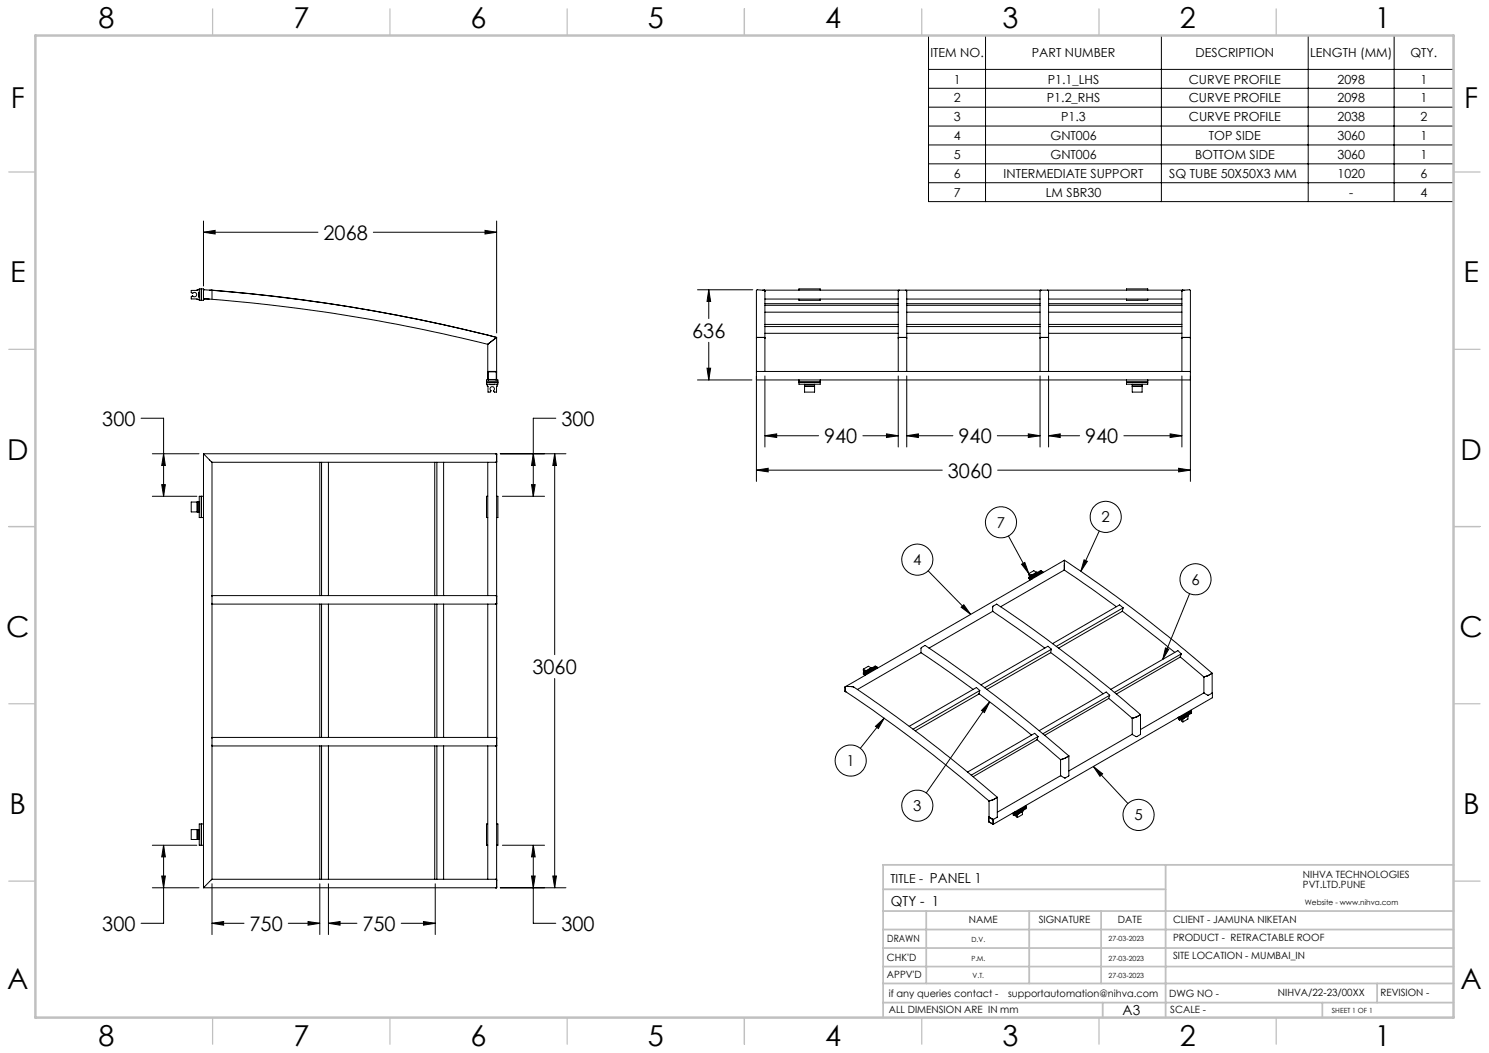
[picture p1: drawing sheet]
<svg xmlns="http://www.w3.org/2000/svg" width="420mm" height="297mm" viewBox="0 0 420 297" stroke-linecap="round" stroke-linejoin="round" font-family="sans-serif">
<g fill="none" stroke="#000" stroke-width=".28">
<path d="M261.9 10h148.1v46.9h-148.1zM261.9 19.6h148.1M278 10v46.9M327.6 10v46.9M369 10v46.9M393.2 10v46.9M261.9 24.9h148.1M261.9 30.2h148.1M261.9 35.6h148.1M261.9 40.9h148.1M261.9 46.2h148.1M261.9 51.5h148.1"/>
<path d="M57.4 65.5l3.3-.5v1zM57.4 62.3v18.4M57.4 65.5h32.3M105.3 65.5h34.8M136.8 65l3.3 .5-3.3 .5zM140.1 62.3v31.6M56.1 82.5h.1M56.1 82.5v1.2M56.1 83.7h.1M56.1 83.7l.1 .1M56.2 81.8l-2.3 .1v.6l.4 .2a.77 .77 0 0 1 1.1 .1 .67 .67 0 0 1-.3 .9 .67 .67 0 0 1-.8-.2l-.4 .2v.6l2.3 .1M56.2 81.5h1.2v3.2h-1.2z"/>
<path d="M56.2 82.4l-.1 .1M56.8 81.5v3.2M57.4 82.1v-.3a458.7 458.7 0 0 1 82.7 13.4M57.4 84.2l.1 .1h1.5M57.4 84l.1 .2a480.8 480.8 0 0 1 80.1 12.9M57.5 84.2h.1M59.1 81.8l.6 .1M59.8 81.9v-.1a474.5 474.5 0 0 1 80.3 13.4M137.6 97.1v7.7h.2M137.8 96.9l-.2 .2M139.8 95.4l-2 1.5M140.1 95.2v9.6h-.2"/>
<path d="M140.1 95.2l-.3 .2M196.7 81.7h15.6M199.9 81.7l.5 3.3h-1zM199.9 81.7v8.1M199.9 96.6v10.6M213.4 95.4v9.4M213.6 95.2l-.2 .2M213.6 95.2h1.9M215.1 81.8h118.9M215.5 95.2l.3 .2M215.5 81.8l.3 .4M215.8 82.2v13.2"/>
<path d="M215.8 82.2l-.3-.3-1.9-.2-.2 .2v13.5M215.8 95.4v9.4M215.8 84.3h37.6M215.8 92.1h37.6M215.8 91.5h37.6M215.8 94h37.6M215.8 86.1h37.6M215.8 85.7h37.6M215.8 88h37.6M225.4 81.8v-.3h6v.3M225.4 84.3v.4h6v-.4M253.4 95.4v9.4"/>
<path d="M253.6 95.2l-.2 .2M253.6 81.8a.65 .65 0 0 0-.2 1v12.6M253.6 95.2h1.9M255.5 95.2l.3 .2M255.5 81.8a.67 .67 0 0 1 .3 1v12.6M255.8 95.4v9.4M255.8 84.3h37.6M255.8 92.1h37.6M255.8 91.5h37.6M255.8 94h37.6M255.8 86.1h37.6M255.8 85.7h37.6"/>
<path d="M255.8 88h37.6M293.4 95.4v9.4M293.6 95.2l-.2 .2M293.6 81.8a.65 .65 0 0 0-.2 1v12.6M293.6 95.2h1.9M295.5 95.2l.3 .2M295.5 81.8a.63 .63 0 0 1 .3 1v12.6M295.8 95.4v9.4M295.8 84.3h37.6M295.8 92.1h37.6M295.8 91.5h37.6M295.8 94h37.6"/>
<path d="M295.8 86.1h37.6M295.8 85.7h37.6M295.8 88h37.6M317.7 81.8v-.3h6v.3M317.7 84.3v.4h6v-.4M333.4 82.2l.2-.3 2-.2 .2 .2v13.5M333.4 82.2v13.2M333.4 95.4v9.4M333.6 81.8l-.2 .4M333.6 95.2l-.2 .2M333.6 95.2h1.9M335.5 95.2l.3 .2"/>
<path d="M335.8 95.4v9.4M39.8 118h6.3v22M137.2 107.2h3.2v1.2h-3.2zM137.2 107.8h3.2M137.5 108.4l.2 2.2h.6l.2-.4a.64 .64 0 0 1-.1-.9 .64 .64 0 0 1 1 0 .64 .64 0 0 1-.2 1l.3 .3h.6l.1-2.2M137.7 104.9h2.2l.1 2.1h-2.3zM137.8 104.8l-.2 .1v2.1l.2 .2M137.8 104.8h2.1M138.1 108.4h.2M138.3 108.5h1.2M138.3 108.4v.1M139.5 108.4v.1"/>
<path d="M139.5 108.4h.1M139.9 104.8l.2 .1v2.1l-.2 .2M156.8 118h-6.4v22M196.7 107.2h15.4M199.4 103.9h1l-.5 3.3zM213.4 104.8h.1M213.4 104.8v31M213.4 107v.2h122.4v-.2M213.4 104.8h2.4M215.8 104.8h37.6M215.8 106v20.1M225.4 107.8h6"/>
<path d="M225.4 107.2v1.2h6v-1.2M226.9 108.4v2.2h2.9v-2.2M226.9 108.4h2.9M226.9 109h2.9M226.9 108.9h2.9M253.4 104.8h2.4M253.4 106v20.1M255.8 104.8h37.6M255.8 106v20.1M293.4 104.8h2.3M293.4 106v20.1M295.7 104.8h37.7"/>
<path d="M295.8 106v20.1M317.7 107.8h6M317.7 107.2v1.2h6v-1.2M319.4 108.4v2.2h2.8v-2.2M319.4 108.4h2.8M319.4 109h2.8M319.4 108.9h2.8M333.4 104.8h2.4M333.4 106v20.1M335.8 104.8v31M43 128h13.1M43 140h12.5"/>
<path d="M45.6 136.7h1l-.5 3.3zM46.1 128l.5 3.3h-1zM56.8 140v6M57.4 128l2.4 2.4M57.4 128h82.4M57.4 128v122.4M57.4 140h-1.2v6h1.2M59.8 130.4h80M59.8 130.4v37.6M90.2 130.4v37.6M90.7 130.4v37.6M92.6 130.4v37.6"/>
<path d="M122.6 130.4v37.6M123.2 130.4v37.6M125.1 130.4v37.6M137.6 140h-.4v6h.4M137.6 130.4v37.6M139.8 128h.1M139.8 130.4h.1M139.8 128l.3 .2zM139.9 128h.2v122.4h-.2M140.1 130.1l-.3 .3zM140.1 140h.3v6h-.3M141.1 128h18.5"/>
<path d="M141.7 140h11.9M149.9 136.7h1.1l-.6 3.3zM150.4 128l.6 3.3h-1.1zM156.5 128l.5 3.3h-1.1zM156.5 128v56.6M213.4 132.6l3.3-.5v1zM213.4 132.6h52.4M215.8 122.9l3.3-.5v1zM215.8 122.9h15.1M243.4 122.9h10M250 122.4l3.4 .5-3.4 .5zM255.8 122.9l3.2-.5v1z"/>
<path d="M255.8 122.9h13M281.3 122.9h12.1M281.4 132.6h54.4M290.1 122.4l3.3 .5-3.3 .5zM295.8 122.9l3.2-.5v1zM295.8 122.9h8.7M317 122.9h16.4M330.1 122.4l3.3 .5-3.3 .5zM332.5 132.1l3.3 .5-3.3 .5zM55.6 141.6v2.8M55.7 141.6v2.8M56.1 141.6v2.8"/>
<path d="M56.2 141.6h-2.3v2.8h2.3M284.4 151.2l5.8 10.6M288.1 159.1l1-.5 1.1 3.2zM300.2 158l12 8.3 9.9 7.3 9.8 7.8 10 8.5M300.2 158v1.5M300.2 159.5v.1M300.2 158l-61.6 35.6M300.2 159.5v1.2M305.8 157.9l.9 .4-1.8 2.8zM310.1 149.8l-5.2 11.3M59.8 168v2.4M59.8 168h80"/>
<path d="M59.8 170.4h80M59.8 170.4v37.6M90.2 170.4v37.6M90.7 170.4v37.6M92.6 170.4v37.6M122.6 170.4v37.6M123.2 170.4v37.6M125.1 170.4v37.6M137.6 170.4v37.6M139.8 168h.1M139.8 168l.3 .2zM139.8 170.4l.3-.3z"/>
<path d="M139.8 170.4h.1M261.8 161l12 12.3M271.1 171.3l.8-.7 1.9 2.7zM280 172.4l-18 10.4M280 172.4v-1.3l1.2-.7 7.1 4.9 14.8 10.9 9.8 7.9 8.8 7.5M280 172.4l14.7 10.4M290.2 162.8l.3 .2M290.2 161.8l.2 .6M290.2 162.8v.4l.3 .2M290.2 161.8l.8 .4M290.4 162.4l.4 .1M290.4 162.3v.1"/>
<path d="M290.5 162.7v1M290.5 162.7l.3 .1M290.8 162.5l-.6 .3M290.8 162.8l.3 .2M290.8 162.8v.7M291 162.2h.1M291 162.2l.2 .1M291.1 163v.3M292.3 161.4l-.7-.4-1.4 .8M292.6 161.5l-.1-.1-1.5 .8M293.8 161.1l-3 1.7M293.8 161.1l.3 .2"/>
<path d="M293.8 161.1l-.3-.2-3 1.8M294.1 161.3l-3 1.7M294.1 161.3v.2M300.2 160.8l-17.9 10.3M300.2 160.8l14.7 10.3M300.2 160.7v.1M316.5 172.4l14.9 11.6M316.8 171.4l-18.8 10.9M316.8 171.4l-1-.8-18.9 10.9M316.8 171.4l-.3 1-17.9 10.4M335.6 167.4l-7.6 18.6M156.5 191.4v59"/>
<path d="M238.4 194.9l15.2 10.7a415.1 415.1 0 0 1 25.4 20.3M238.4 193.7v.1M238.7 193.6l2 .1 9.7 6.7a427.1 427.1 0 0 1 30.9 24.5M238.7 193.6l-.3 .1v1.3l.2 .1M240.1 193.7l.7 .1M243.5 189.8l.3 .1M243.5 188.7l.2 .6M243.5 189.8v.3l.3 .2M243.5 188.7l.8 .5M243.7 189.3l.4 .1M243.8 189.3h-.1M243.8 189.6l.3 .2"/>
<path d="M243.8 189.6v1M244.1 189.4l-.6 .4M244.1 189.8l.3 .2M244.1 189.8v.6M244.4 189.1l-.1 .1M244.4 189.1l.1 .1M244.4 190v.2M245.7 188.3l-.8-.4-1.4 .8M246 188.4l-1.6 .7M247.2 188l-3.1 1.8M247.2 188l.3 .2M247.2 188l-.3-.1-3.1 1.7"/>
<path d="M247.5 188.2l-3.1 1.8M247.5 188.2v.3M259.8 184.1l-18 10.4M274.5 194.4l-14.7-10.3 .1-1.4 1.1-.6 17 12.1a403 403 0 0 1 23.5 19M276.2 195.7l14.8 11.6M276.4 194.8l-18.9 10.9M276.4 194.8l-1-.9-18.9 11M276.4 194.8l-.3 1-17.9 10.3M279.2 198l-17.9 25.7M279.2 198l-1.5 3-.8-.6zM296.4 184l14.8 11.7M296.6 183.1l-18.9 10.9"/>
<path d="M296.6 183.1l-.3 1-17.9 10.3M296.6 183.1l-1-.8-18.9 10.9M312.7 197l6.7 5.6M313 196.1l-18.9 10.9M313 196.1l-1-.9-18.9 10.9M313 196.1l-.3 .9-18 10.4M328.8 182.7l.9 .4-1.7 2.9zM332.9 185.3l-18 10.5M332.9 185.3l6.7 5.7M333.2 184.4l-18.8 10.9M333.2 184.4l-.3 .9M333.2 184.4l-1-.9-18.9 10.9"/>
<path d="M339.6 195.4l-17.9 10.4M339.6 191v4.4M339.6 190.9v.1M340.6 190.6l-1 .3M340.9 190.5l-.3 .1M341.8 189.9l-.9 .6M341.9 195.4v1.4l-61.8 35.7M341.9 189.9v5.6l-1.2 .6-1.1-.7M341.9 189.9h-.1M59.8 208v2.4M59.8 208h80M59.8 210.4h80"/>
<path d="M59.8 210.4v37.6M90.2 210.4v37.6M90.7 210.4v37.6M92.6 210.4v37.6M122.6 210.4v37.6M123.2 210.4v37.6M125.1 210.4v37.6M137.6 210.4v37.6M139.8 208h.1M139.8 210.4h.1M139.8 208l.3 .2zM140.1 210.1l-.3 .3z"/>
<path d="M246.9 204.9l2.5-2.3-1.6 2.9zM249.4 202.6l-6.7 8.5M292.5 208.7l-18 10.4M292.5 208.6l6.7 5.7M292.8 207.7l-18.9 10.9M292.8 207.7l-.9-.9-19 11M292.8 207.7l-.3 1M299.2 218.8l-17.9 10.3M300.2 213.9l-1 .4M300.5 213.8l-.3 .1M301.4 213.3l-.9 .5M301.5 213.2v5.7l-1.1 .6-1.2-.7v-4.5"/>
<path d="M301.5 213.2l-.1 .1M301.5 213.2h.1M308.4 216.2l9.8 10.5M308.4 216.2l2.6 2.1-.7 .7zM319.4 202.6h.1M319.4 202.6v4.5M319.4 207.1l-17.9 10.3M320.4 202.3l-1 .3M320.7 202.1l-.3 .2M321.7 201.6l-1 .5M321.7 201.6h.1M321.7 201.6v5.6l-1.2 .6-1.1-.7"/>
<path d="M332.2 202.4l.9 .5M332.5 202.6v.3l.2 .2M332.8 202.7l-.1 .4M332.8 202.1l.3 .1M333.1 202.2v.7M333.3 203.1l.4 .5M333.3 203.1v.1M333.3 202.7v.4M333.3 202.8l-.6 .3M333.7 202.7h.1M333.7 202.7v.9M333.8 202.5v.2"/>
<path d="M335.1 201.9v.9l-1.4 .8M335.2 201.7v.2M335.2 201.9l-1.4 .8M335.2 201.9h-.1M335.8 200.3l.3 .1M336.1 200.4v.8l-3 1.7M336.1 200.8l-3 1.8-.6-.4M336.1 200.4l-3 1.8M43 238.4h12.5M46.1 238.4l.5 3.3h-1zM46.1 238.4v22h-6.3M55.6 234v2.8"/>
<path d="M55.7 234v2.8M56.1 234v2.8M56.2 234h-2.3v2.8h2.3M56.8 232.4v6M57.4 232.4h-1.2v6h1.2M137.6 232.4h-.4v6h.4M140.1 232.4h.3v6h-.3M141.7 238.4h11.9M150.4 238.4l.6 3.3h-1.1zM150.4 238.4v22h6.4M278.9 230.5l1.2 .7v1.3l-1.2-.7zM278.9 230.5l1.2 .7v1.2l-1.2-.6z"/>
<path d="M279 225.9h.1M279 230.4l-.1 .1M279 225.9v4.5M280 225.6l-1 .3M280.1 232.4h.1M280.3 225.5l-.3 .1M281.2 224.9l-.9 .6M281.3 224.9v5.6l-1.2 .6-1.1-.7M281.3 224.9h-.1M285.5 229.4l.9 .5M285.8 229.5v.4l.3 .1M286.1 229.7v.3"/>
<path d="M286.2 229l.2 .2M286.4 229.2v.7M286.6 230.1l.4 .5M286.6 230v.1M286.7 229.7l-.1 .4M286.7 229.7l-.6 .3M287.1 229.7l-.1 .9M287.1 229.4v.3M288.4 228.9v.9l-1.4 .8M288.5 228.6v.2M288.5 228.8l-1.4 .9M288.5 228.8h.1"/>
<path d="M289.2 227.3l.2 .1M289.4 227.4l-3 1.8M289.4 227.4v.7l-3 1.8M289.4 227.7l-3 1.8-.5-.3M43 250.4h13.1M45.6 247.1h1l-.5 3.3zM57.4 250.4h82.4M59.8 248l-2.4 2.4M59.8 248h80M59.8 249.3v14.3M86.9 259.9l3.3 .5-3.3 .5zM90.2 249.3v14.3"/>
<path d="M92.6 249.3v14.3M119.5 259.9l3.3 .5-3.3 .5zM122.8 249.3v14.3M139.8 248h.1M139.8 248l.3 .2zM139.8 250.4h.1M140.1 250.2l-.3 .2zM141.1 250.4h18.5M149.9 247.1h1.1l-.6 3.3zM155.9 247.1h1.1l-.5 3.3zM59.8 260.4l3.3-.5v1zM59.8 260.4h9"/>
<path d="M81.3 260.4h8.9M92.6 260.4l3.3-.5v1zM92.6 260.4h8.1M113.2 260.4h9.6"/>
<circle cx="258.7" cy="157.8" r="4.4"/>
<circle cx="282.3" cy="147.3" r="4.4"/>
<circle cx="311.9" cy="145.8" r="4.4"/>
<circle cx="337.2" cy="163.4" r="4.4"/>
<circle cx="239.9" cy="214.5" r="4.4"/>
<circle cx="258.8" cy="227.3" r="4.4"/>
<circle cx="321.2" cy="229.8" r="4.4"/>
</g>
<path d="M59.8 81.8v2.6" fill="none" stroke="#000" stroke-width=".28" stroke-dasharray="15.2 1.3 1.3 1.3"/>
<g fill="none" stroke="#c0c0c0" stroke-width=".35">
<path d="M60 2.5v7.5M110 2.5v7.5M160 2.5v7.5M210 2.5v7.5M260 2.5v7.5M310 2.5v7.5M360 2.5v7.5M2.5 48.5h7.5M410 48.5h7.5M2.5 98.5h7.5M410 98.5h7.5M2.5 148.5h7.5"/>
<path d="M410 148.5h7.5M2.5 198.5h7.5M410 198.5h7.5M2.5 248.5h7.5M410 248.5h7.5M60 287v7.5M110 287v7.5M160 287v7.5M210 287v7.5M260 287v7.5M310 287v7.5M360 287v7.5"/>
</g>
<g fill="none" stroke="#c0c0c0" stroke-width=".5">
<path d="M249.1 257h160.9M249.1 250.8h79.7M261.3 257v20.4M290.3 257v20.4M310.6 257v20.4M328.8 243.9v43.1M410 243.9h-160.9v43.1M249.1 272.6h160.9M249.1 267.4h160.9M249.1 262.2h160.9M249.1 277.4h160.9M388.4 277.4v5.4"/>
<path d="M249.1 282.8h160.9M311 282.8v4.2M373 282.8v4.2"/>
</g>
<path d="M10 10h400v277h-400z" fill="none" stroke="#c0c0c0" stroke-width=".7"/>
<g fill="#000">
<path d="M136.8 65l3.3 .5-3.3 .5zM57.4 65.5l3.3-.5v1zM215.8 122.9l3.3-.5v1zM250 122.4l3.4 .5-3.4 .5zM255.8 122.9l3.2-.5v1zM290.1 122.4l3.3 .5-3.3 .5zM295.8 122.9l3.2-.5v1zM330.1 122.4l3.3 .5-3.3 .5zM213.4 132.6l3.3-.5v1zM332.5 132.1l3.3 .5-3.3 .5zM199.9 81.7l.5 3.3h-1zM199.4 103.9h1l-.5 3.3zM156.5 128l.5 3.3h-1.1zM155.9 247.1h1.1l-.5 3.3zM86.9 259.9l3.3 .5-3.3 .5zM59.8 260.4l3.3-.5v1zM92.6 260.4l3.3-.5v1zM119.5 259.9l3.3 .5-3.3 .5zM46.1 128l.5 3.3h-1zM45.6 136.7h1l-.5 3.3zM46.1 238.4l.5 3.3h-1zM45.6 247.1h1l-.5 3.3zM149.9 136.7h1.1l-.6 3.3zM150.4 128l.6 3.3h-1.1zM150.4 238.4l.6 3.3h-1.1zM149.9 247.1h1.1l-.6 3.3z"/>
<path d="M271.1 171.3l.8-.7 1.9 2.7zM246.9 204.9l2.5-2.3-1.6 2.9zM305.8 157.9l.9 .4-1.8 2.8zM279.2 198l-1.5 3-.8-.6zM308.4 216.2l2.6 2.1-.7 .7zM328.8 182.7l.9 .4-1.7 2.9zM288.1 159.1l1-.5 1.1 3.2z"/>
</g>
<g font-size="8.1">
<text x="27.8" y="8">8</text>
<text x="82.8" y="8">7</text>
<text x="132.8" y="8">6</text>
<text x="182.8" y="8">5</text>
<text x="232.8" y="8">4</text>
<text x="282.8" y="8">3</text>
<text x="332.8" y="8">2</text>
<text x="387.8" y="8">1</text>
<text x="3" y="30.4">F</text>
<text x="413" y="30.4">F</text>
<text x="2.8" y="79.6">E</text>
<text x="412.8" y="79.6">E</text>
<text x="2" y="129.6">D</text>
<text x="412" y="129.6">D</text>
<text x="1.7" y="179.6">C</text>
<text x="411.7" y="179.6">C</text>
<text x="2.7" y="229.6">B</text>
<text x="412.7" y="229.6">B</text>
<text x="2" y="278.9">A</text>
<text x="412" y="278.9">A</text>
<text x="27.8" y="295">8</text>
<text x="82.8" y="295">7</text>
<text x="132.8" y="295">6</text>
<text x="182.8" y="295">5</text>
<text x="232.8" y="295">4</text>
<text x="282.8" y="295">3</text>
<text x="332.8" y="295">2</text>
<text x="387.8" y="295">1</text>
</g>
<g font-size="5.6">
<text x="91.2" y="67.6">2068</text>
<text x="195.2" y="95.3">636</text>
<text x="28.9" y="120.1">300</text>
<text x="158.4" y="120.1">300</text>
<text x="232.5" y="125">940</text>
<text x="270.4" y="125">940</text>
<text x="306.1" y="125">940</text>
<text x="267.4" y="134.7">3060</text>
<text x="150.2" y="190.1">3060</text>
<text x="28.9" y="262.5">300</text>
<text x="70.4" y="262.5">750</text>
<text x="102.2" y="262.5">750</text>
<text x="158.4" y="262.5">300</text>
</g>
<g font-size="4.2">
<text x="281.2" y="148.9">7</text>
<text x="310.7" y="147.3">2</text>
<text x="257.6" y="159.4">4</text>
<text x="336.1" y="164.9">6</text>
<text x="238.8" y="216.1">1</text>
<text x="257.6" y="228.8">3</text>
<text x="320" y="231.4">5</text>
</g>
<g font-size="3.9">
<text x="251.3" y="255.4">QTY - 1</text>
<text x="316.7" y="286.4">A3</text>
</g>
<g font-size="3.5">
<text x="262.4" y="16.1">ITEM NO.</text>
<text x="291" y="16.1">PART NUMBER</text>
<text x="337.2" y="16.1">DESCRIPTION</text>
<text x="369.6" y="16.1">LENGTH (MM)</text>
<text x="397.8" y="16.1">QTY.</text>
<text x="269" y="23.6">1</text>
<text x="295.5" y="23.6">P1.1_LHS</text>
<text x="335.3" y="23.6">CURVE PROFILE</text>
<text x="377.2" y="23.6">2098</text>
<text x="400.7" y="23.6">1</text>
<text x="269" y="28.9">2</text>
<text x="295.3" y="28.9">P1.2_RHS</text>
<text x="335.3" y="28.9">CURVE PROFILE</text>
<text x="377.2" y="28.9">2098</text>
<text x="400.7" y="28.9">1</text>
<text x="269" y="34.2">3</text>
<text x="299.3" y="34.2">P1.3</text>
<text x="335.3" y="34.2">CURVE PROFILE</text>
<text x="377.2" y="34.2">2038</text>
<text x="400.7" y="34.2">2</text>
<text x="269" y="39.5">4</text>
<text x="296.3" y="39.5">GNT006</text>
<text x="341" y="39.5">TOP SIDE</text>
<text x="377.2" y="39.5">3060</text>
<text x="400.7" y="39.5">1</text>
<text x="269" y="44.9">5</text>
<text x="296.3" y="44.9">GNT006</text>
<text x="337.1" y="44.9">BOTTOM SIDE</text>
<text x="377.2" y="44.9">3060</text>
<text x="400.7" y="44.9">1</text>
<text x="269" y="50.2">6</text>
<text x="283.1" y="50.2">INTERMEDIATE SUPPORT</text>
<text x="329.8" y="50.2">SQ TUBE 50X50X3 MM</text>
<text x="377.2" y="50.2">1020</text>
<text x="400.7" y="50.2">6</text>
<text x="269" y="55.5">7</text>
<text x="295" y="55.5">LM SBR30</text>
<text x="380.6" y="55.5">-</text>
<text x="400.7" y="55.5">4</text>
<text x="251.2" y="249.1">TITLE - PANEL 1</text>
</g>
<g font-size="2.8">
<text x="367.5" y="247.7">NIHVA TECHNOLOGIES</text>
<text x="367.5" y="250.5">PVT.LTD.PUNE</text>
<text x="273.3" y="260.4">NAME</text>
<text x="293" y="260.4">SIGNATURE</text>
<text x="315.3" y="260.5">DATE</text>
<text x="330.9" y="260.5">CLIENT - JAMUNA NIKETAN</text>
<text x="250.3" y="265.7">DRAWN</text>
<text x="330.9" y="265.5">PRODUCT - RETRACTABLE ROOF</text>
<text x="250.2" y="271.1">CHK'D</text>
<text x="250.2" y="275.8">APPV'D</text>
<text x="330.9" y="270.6">SITE LOCATION - MUMBAI_IN</text>
<text x="250.7" y="281.1">if any queries contact -</text>
<text x="284.3" y="281.1">supportautomation@nihva.com</text>
<text x="329.8" y="281.3">DWG NO -</text>
<text x="360.5" y="281.1">NIHVA/22-23/00XX</text>
<text x="389.4" y="281.1">REVISION -</text>
<text x="250.7" y="285.6">ALL DIMENSION ARE IN mm</text>
<text x="330.1" y="285.7">SCALE -</text>
</g>
<text font-size="2.1" x="368.1" y="255.1">Website - www.nihva.com</text>
<g font-size="2">
<text x="274" y="265.6">D.V.</text>
<text x="312.7" y="265.5">27-03-2023</text>
<text x="274" y="271.1">P.M.</text>
<text x="274.4" y="275.8">V.T.</text>
<text x="312.7" y="271.1">27-03-2023</text>
<text x="312.7" y="275.8">27-03-2023</text>
<text x="375.7" y="285.6">SHEET 1 OF 1</text>
</g>
</svg>
